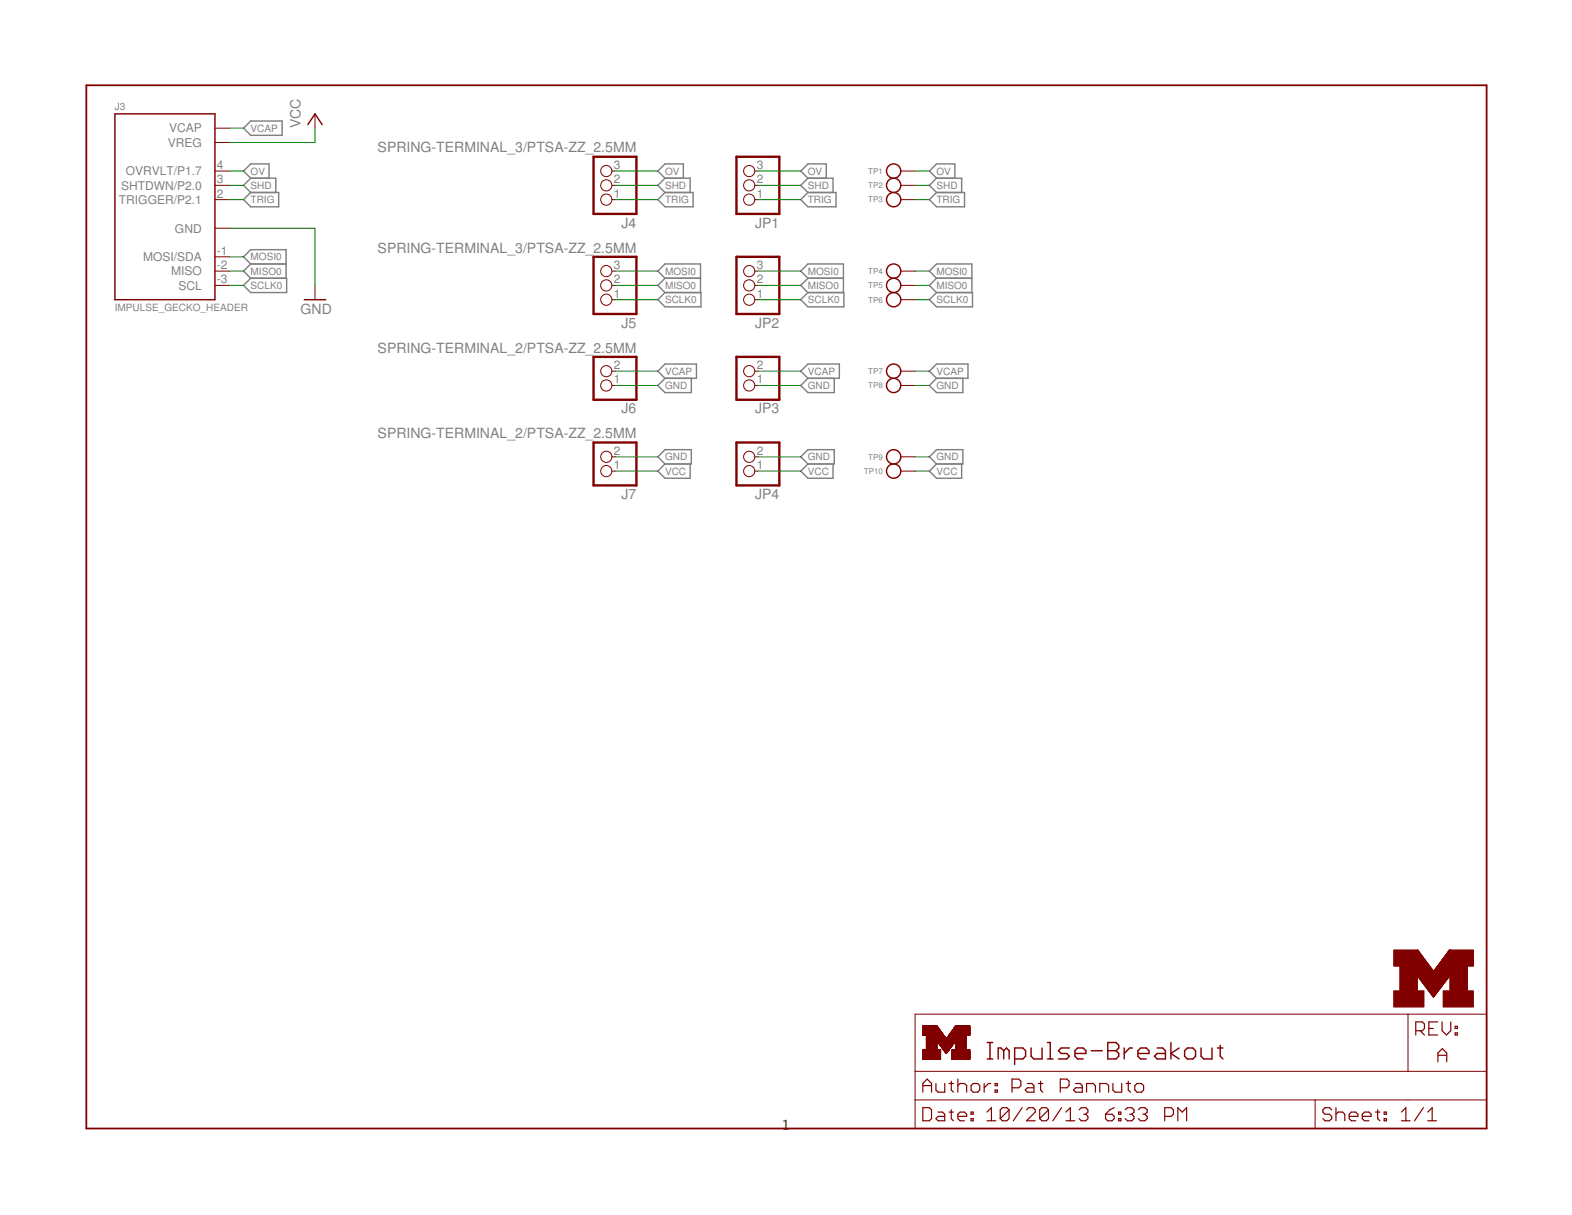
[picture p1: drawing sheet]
<svg xmlns="http://www.w3.org/2000/svg" width="279mm" height="216mm" viewBox="0 0 279 216" stroke-linecap="round" stroke-linejoin="round" font-family="sans-serif">
<g fill="none" stroke="#808080" stroke-width=".25">
<path d="M43.3 22.8l1.3-1.3h5.5v2.5h-5.5zM44.6 31.7l-1.3 1.2 1.3 1.3M44.6 31.7h4.4v2.5M44.6 34.2h4.9v2.5h-4.9l-1.3-1.2zM44.6 31.7l-1.3-1.3 1.3-1.3h3.2v2.6M118.2 31.7h4.5v2.5M118.2 34.2h5v2.5h-5l-1.3-1.2zM118.2 31.7l-1.3 1.2 1.3 1.3M118.2 31.7l-1.3-1.3 1.3-1.3h3.3v2.6M143.6 31.7h4.5v2.5M143.6 34.2h5v2.5h-5l-1.3-1.2zM143.6 31.7l-1.3 1.2 1.3 1.3"/>
<path d="M143.6 31.7l-1.3-1.3 1.3-1.3h3.3v2.6M166.5 31.7l-1.3 1.2 1.3 1.3M166.5 31.7h4.4v2.5M166.5 34.2h4.9v2.5h-4.9l-1.3-1.2zM166.5 31.7l-1.3-1.3 1.3-1.3h3.2v2.6M44.6 46.9l-1.3-1.3 1.3-1.2h6.2v5M44.6 46.9h6.2M44.6 49.4h6.3v2.6h-6.3l-1.3-1.3zM44.6 46.9l-1.3 1.3 1.3 1.2M118.2 49.4l-1.3-1.2 1.3-1.3h6.3v5.1M118.2 49.4h6.3M118.2 49.4l-1.3 1.3 1.3 1.3"/>
<path d="M118.2 52h6.4v2.5h-6.4l-1.3-1.2zM143.6 49.4l-1.3-1.2 1.3-1.3h6.3v5.1M143.6 49.4h6.3M143.6 52h6.4v2.5h-6.4l-1.3-1.2zM143.6 49.4l-1.3 1.3 1.3 1.3M166.5 49.4l-1.3-1.2 1.3-1.3h6.2v5.1M166.5 49.4h6.2M166.5 52h6.3v2.5h-6.3l-1.3-1.2zM166.5 49.4l-1.3 1.3 1.3 1.3M116.9 66l1.3-1.3h5.6v2.5h-5.6zM118.2 67.2l-1.3 1.3 1.3 1.3h4.7v-2.6M142.3 66l1.3-1.3h5.6v2.5h-5.6z"/>
<path d="M143.6 67.2l-1.3 1.3 1.3 1.3h4.7v-2.6M165.2 66l1.3-1.3h5.5v2.5h-5.5zM166.5 67.2l-1.3 1.3 1.3 1.3h4.6v-2.6M116.9 81.2l1.3-1.3h4.7v2.5h-4.7zM118.2 82.4l-1.3 1.3 1.3 1.3h4.5v-2.6M142.3 81.2l1.3-1.3h4.7v2.5h-4.7zM143.6 82.4l-1.3 1.3 1.3 1.3h4.5v-2.6M165.2 81.2l1.3-1.3h4.6v2.5h-4.6zM166.5 82.4l-1.3 1.3 1.3 1.3h4.4v-2.6"/>
</g>
<g fill="none" stroke="#800000" stroke-width=".25">
<path d="M20.4 20.2h17.8v33.1h-17.8zM54.7 22.1l1.3-1.9 1.3 1.9M54.1 53.3h3.8M175.5 188.2h.9M175.5 185.3h.9M176 185.3v2.9M178.4 186.7l-.5-.5h-.5v2M178.4 186.7v1.5M178.4 186.7l.5-.5 .5 .5v1.5M180.3 188.2h1.5l.5-.5v-1l-.5-.5h-1.5v2.9M183.3 186.2v1.5l.4 .5h1.5v-2M186.2 188.2h1"/>
<path d="M186.2 185.3h.5v2.9M190.1 186.2h-1.5l-.5 .5 .5 .5h1l.5 .5-.5 .5h-1.5M191.1 187.2h1.9v-.5l-.5-.5h-1l-.4 .5v1l.4 .5h1M194 186.7h1.9M196.9 185.3h1.5l.4 .4v.5l-.4 .5 .4 .5v.5l-.4 .5h-1.5zM196.9 186.7h1.5M199.8 186.2v2M201.3 186.2h-.5l-1 1M202.2 187.2h2v-.5l-.5-.5h-1l-.5 .5v1l.5 .5h1M205.7 186.2h1l.4 .5v1.5h-1.4l-.5-.5 .5-.5h1.4M208.1 185.3v2.9M209.6 186.2l-1.5 1 1.5 1"/>
<path d="M210.5 186.7l.5-.5h1l.5 .5v1l-.5 .5h-1l-.5-.5zM213.5 186.2v1.5l.5 .5h1.4v-2M216.4 186.2h1M216.9 185.7v2l.5 .5"/>
<circle cx="158.8" cy="30.4" r="1.27"/>
<circle cx="158.8" cy="35.5" r="1.27"/>
<circle cx="158.8" cy="32.9" r="1.27"/>
<circle cx="158.8" cy="50.7" r="1.27"/>
<circle cx="158.8" cy="48.2" r="1.27"/>
<circle cx="158.8" cy="53.3" r="1.27"/>
<circle cx="158.8" cy="68.5" r="1.27"/>
<circle cx="158.8" cy="66" r="1.27"/>
<circle cx="158.8" cy="83.7" r="1.27"/>
<circle cx="158.8" cy="81.2" r="1.27"/>
</g>
<g fill="none" stroke="#800000" stroke-width=".18">
<path d="M38.2 22.8h2.5M38.2 25.3h2.5M38.2 30.4h2.5M38.2 32.9h2.5M38.2 35.5h2.5M56 20.2v2.6M108.8 30.4h.5M108.8 32.9h.5M108.8 35.5h.5M134.2 30.4h.5M134.2 32.9h.5M134.2 35.5h.5"/>
<path d="M160.1 30.4h2.5M160.1 32.9h2.5M160.1 35.5h2.5M38.2 40.6h2.5M38.2 45.6h2.5M38.2 48.2h2.5M38.2 50.7h2.5M56 50.7v2.6M108.8 48.2h.5M108.8 50.7h.5M108.8 53.3h.5M134.2 48.2h.5"/>
<path d="M134.2 50.7h.5M134.2 53.3h.5M160.1 48.2h2.5M160.1 50.7h2.5M160.1 53.3h2.5M108.8 66h.5M108.8 68.5h.5M134.2 66h.5M134.2 68.5h.5M160.1 66h2.5M160.1 68.5h2.5M108.8 81.2h.5"/>
<path d="M108.8 83.7h.5M134.2 81.2h.5M134.2 83.7h.5M160.1 81.2h2.5M160.1 83.7h2.5M251.9 173.4l2.9 3.8M251.9 173.3h5.9M251.9 173.2h5.9M251.9 173.1h5.9M251.9 173h5.9M251.9 172.9h5.9M251.9 172.8h5.9"/>
<path d="M251.9 172.7h5.9M251.9 172.6h5.9M251.9 172.5l2.8 .1M251.9 172.5h2.8M251.9 172.4l2.8 .1M251.9 172.4h2.7M251.9 172.3l2.7 .1M251.9 172.3h2.7M251.9 172.3h2.6M251.9 172.2h2.6M251.9 172.1h2.5M251.9 172l2.5 .1"/>
<path d="M251.9 168.8l2.9 3.8 2.8-3.8h.2v4.6h-5.9zM251.9 173.4h5.7M251.9 172h2.4M251.9 171.9l2.4 .1M251.9 171.9h2.4M251.9 171.9h2.3M251.9 171.8h2.3M251.9 171.7h2.2M251.9 171.6l2.2 .1M251.9 171.6h2.1M251.9 171.5h2.1M251.9 171.4l2.1 .1"/>
<path d="M251.9 171.4h2M251.9 171.3h2M251.9 171.3h1.9M251.9 171.2h1.9M251.9 171.2h1.8M251.9 171.1h1.8M251.9 171h1.7M251.9 170.9h1.7M251.9 170.9h1.6M251.9 170.8h1.6M251.9 170.8h1.5M251.9 170.7h1.5"/>
<path d="M251.9 170.6h1.4M251.9 170.5h1.4M251.9 170.5h1.3M251.9 170.4l1.3 .1M251.9 170.4h1.3M251.9 170.4h1.2M251.9 170.3h1.2M251.9 170.2h1.1M251.9 170.1h1.1M251.9 170.1h1M251.9 170l1 .1M251.9 170h1"/>
<path d="M251.9 169.9h.9M251.9 169.8h.8M251.9 169.7l.8 .1M251.9 169.7h.7M251.9 169.6l.7 .1M251.9 169.6h.7M251.9 169.5l.6 .1M251.9 169.5h.6M251.9 169.4h.6M251.9 169.4h.5M251.9 169.3h.4M251.9 169.2l.4 .1"/>
<path d="M251.9 169.2h.4M251.9 169.1l.3 .1M251.9 169.1h.3M251.9 169h.2M251.9 168.9h.2M251.9 168.8l.1 .1M252 173.5h5.6M252.1 173.6h5.4M252.1 173.7h5.4M252.2 173.7h5.2M252.2 173.8h5.2M252.2 173.8h5.1"/>
<path d="M252.3 173.9h5M252.3 173.9h4.9M252.4 174.1h4.8M252.5 174.1h4.6M252.5 174.2h4.6M252.6 174.3h4.4M252.6 174.3h4.3M252.7 174.4h4.2M252.8 174.5h4M252.8 174.6h4M252.9 174.7h3.8M252.9 174.8h3.7"/>
<path d="M253 174.8h3.6M253 174.9h3.5M253.1 174.9h3.4M253.1 175h3.3M253.2 175.1h3.2M253.2 175.1h3.1M253.3 175.2h3M253.3 175.3h2.9M253.4 175.3h2.8M253.4 175.4h2.8M253.4 175.4h2.7M253.5 175.5h2.6"/>
<path d="M253.6 175.6h2.4M253.6 175.6h2.3M253.7 175.7h2.2M253.7 175.8h2.2M253.7 175.8h2.1M253.8 175.9h2M253.9 176h1.8M253.9 176.1h1.7M254 176.1h1.6M254 176.2h1.5M254.1 176.3h1.4M254.1 176.3h1.3"/>
<path d="M254.2 176.4h1.2M254.2 176.5h1.1M254.3 176.5h1M254.3 176.6h.9M254.4 176.7h.7M254.5 176.8h.6M254.5 176.8h.5M254.6 176.9h.4M254.6 177h.4M254.6 177h.3M254.7 177.1h.2M254.7 177.1h.1"/>
<path d="M254.8 177.2h.1M254.8 172.6h3M254.9 172.5h2.9M255 172.4h2.8M255 172.3h2.8M255.1 172.3h2.7M255.1 172.2h2.7M255.2 172.1h2.6M255.2 176.7h-.8M255.2 172h2.6M255.3 172h2.5M255.3 171.9h2.5"/>
<path d="M255.4 171.9h2.4M255.4 171.8h2.4M255.5 171.7h2.3M255.5 171.6h2.3M255.6 171.6h2.2M255.6 171.5h2.2M255.7 171.5h2.1M255.7 171.4h2.1M255.7 176h-1.8M255.7 171.3h2.1M255.8 171.3h2M255.8 171.2h2"/>
<path d="M255.9 171.2h1.9M255.9 171.1h1.9M256 171h1.8M256 170.9h1.8M256.1 170.9h1.7M256.1 175.5h-2.6M256.1 170.8h1.7M256.2 170.8h1.6M256.2 170.7h1.6M256.3 170.6h1.5M256.3 170.5h1.5M256.4 170.5h1.4"/>
<path d="M256.4 170.4h1.4M256.5 175h-3.4M256.5 170.4h1.3M256.5 170.3h1.3M256.6 170.2h1.2M256.7 170.1h1.1M256.7 170h1.1M256.8 169.9h1M256.8 174.5h-4M256.9 169.8h.9M257 169.7h.8M257 174.2h-4.4"/>
<path d="M257 169.6h.8M257.1 169.5h.7M257.2 169.4h.6M257.2 174h-4.8M257.2 169.3h.6M257.3 169.3h.5M257.3 169.2h.5M257.4 169.1h.4M257.5 169h.3M257.5 168.9h.3M257.6 168.9h.2M257.7 173.4l-2.9 3.8"/>
<path d="M162.6 180.2h101.6v20.3h-101.6zM162.6 195.5h101.6M162.6 190.4h101.6M164 188.2h3.2M164 188.1h3.2M164 188h3.2M164 187.9h3.2M164 187.8h3.2M164 187.7h3.2M164 187.6h3.2M164 187.5h3.2M164 187.4h3.2"/>
<path d="M164 187.3h3.2M164 187.2h3.2M164 187.1h3.2M164 187h3.2M164 186.9h3.2M164 186.8h3.2M164 186.7h3.2M164 186.6h3.2M164 183.9l3.7 .1M164 183.9h3.7M164 183.8h3.6M164 183.7h3.6"/>
<path d="M164 183.7h3.5M164 183.6l3.5 .1M164 183.6h3.5M164 183.5l3.4 .1M164 183.5h3.4M164 183.4h3.3M164 183.3h3.3M164 183.2l3.2 .1M164 183.2h3.2M164 183.1h3.1M164 183l3.1 .1M164 183h3.1"/>
<path d="M164 183h3M164 182.9h3M164 182.8l2.9 .1M164 182.8h2.9M164 182.7h2.9M164 182.6l2.8 .1M164 182.6h2.8M164 182.5h2.7M164 182.4l2.6 .1M164 182.4h2.6M164 182.3h2.5M164 188.3h.7"/>
<path d="M164.6 186.5h1.9M164.6 186.4h1.9M164.6 184h3.2M164.7 186.4h1.8M164.7 186.3h1.8M164.7 186.2h1.8M164.7 186.1h1.8M164.7 186h1.8M164.7 185.9h1.8M164.7 185.8h1.8M164.7 185.7h1.8M164.7 185.6h1.8"/>
<path d="M164.7 185.5h1.8M164.7 185.4h1.8M164.7 185.3h1.8M164.7 185.2h1.8M164.7 185.1h1.8M164.7 185h5.1M164.7 185h7M164.7 184.9h7M164.7 184.8h7M164.7 184.7h7M164.7 184.6h7M164.7 184.5l3.5 .1"/>
<path d="M164.7 184.5h3.4M164.7 184.4h3.4M164.7 184.3h3.3M164.7 184.2h3.2M164.7 184.1h3.2M164.7 184l3.1 .1M166.6 185.1h3.2M166.7 185.1h3M166.7 185.2h3M166.8 185.3h2.8M166.8 185.4h2.8M166.9 185.4h2.6"/>
<path d="M166.9 185.5h2.6M167 185.6h2.4M167 185.7h2.3M167.1 185.7h2.2M167.1 185.8h2.2M167.2 186.6l-3.2 .1M167.2 185.9h2M167.2 185.9h1.9M167.3 186h1.8M167.3 186.1h1.7M167.4 186.1h1.6M167.4 186.2h1.6"/>
<path d="M167.5 186.2h1.4M167.5 186.4h1.3M167.6 186.4h1.2M167.7 186.5h1M167.7 186.6h1M167.7 186.6h.9M167.8 186.7h.8M167.8 186.8h.7M167.9 186.8h.6M167.9 186.9h.6M168 186.9h.4M168 187h.4"/>
<path d="M168 187h.3M168.1 187.1h.2M168.1 187.2h.1M168.2 184.5h3.5M168.3 184.5h3.4M168.3 187.1h-.2M168.3 184.4h3.4M168.4 184.4h3.3M168.4 187h-.4M168.4 184.3h3.3M168.5 184.2h3.2M168.5 184.1h3.2"/>
<path d="M168.6 184.1h3.1M168.7 184h3.7M168.7 183.9h3.7M168.7 186.5h-1.1M168.7 183.8h3.7M168.8 183.8h3.6M168.8 183.7h3.6M168.9 186.3h-1.4M168.9 183.7h3.5M168.9 183.6h3.5M169 183.5h3.4M169 183.4h3.4"/>
<path d="M169.1 183.4h3.3M169.1 183.3h3.3M169.2 183.3h3.2M169.2 183.2h3.2M169.2 188.2h3.2M169.2 188.1h3.2M169.2 188h3.2M169.2 187.9h3.2M169.2 187.8h3.2M169.2 187.7h3.2M169.2 187.6h3.2M169.2 187.5h3.2"/>
<path d="M169.2 187.4h3.2M169.2 187.3h3.2M169.2 187.2h3.2M169.2 187.1h3.2M169.2 187h3.2M169.2 186.9h3.2M169.2 186.8h3.2M169.2 186.7h3.2M169.2 186.6h3.2M169.2 185.8h-2M169.2 183.1h3.2M169.3 183.1h3.1"/>
<path d="M169.3 183h3.1M169.4 183h3M169.4 182.9h3M169.4 185.5l-2.4 .1M169.5 182.8h2.9M169.5 185.5h-2.6M169.5 182.7h2.9M169.6 182.7h2.8M169.6 185.3h-2.8M169.6 182.6h2.8M169.7 182.6h2.7M169.7 182.5h2.7"/>
<path d="M169.8 182.4h2.6M169.8 185l-3.2 .1M169.8 182.3h2.6M169.9 182.3h2.5M169.9 186.5h1.8M169.9 186.4h1.8M169.9 186.3h1.8M169.9 186.2h1.8M169.9 186.1h1.8M169.9 186h1.8M169.9 185.9h1.8M169.9 185.8h1.8"/>
<path d="M169.9 185.7h1.8M169.9 185.6h1.8M169.9 185.5h1.8M169.9 185.4h1.8M169.9 185.3h1.8M169.9 185.2h1.8M169.9 185.1h1.8M169.9 185h1.8M171.7 186.5l-1.8 .1M171.7 184.9h-7M171.8 184h-3.2M233.7 195.5v5"/>
<path d="M250.3 180.2v10.2"/>
<circle cx="107.8" cy="35.5" r=".99"/>
<circle cx="107.8" cy="32.9" r=".99"/>
<circle cx="107.8" cy="30.4" r=".99"/>
<circle cx="133.2" cy="32.9" r=".99"/>
<circle cx="133.2" cy="30.4" r=".99"/>
<circle cx="133.2" cy="35.5" r=".99"/>
<circle cx="107.8" cy="48.2" r=".99"/>
<circle cx="107.8" cy="50.7" r=".99"/>
<circle cx="107.8" cy="53.3" r=".99"/>
<circle cx="133.2" cy="50.7" r=".99"/>
<circle cx="133.2" cy="53.3" r=".99"/>
<circle cx="133.2" cy="48.2" r=".99"/>
<circle cx="107.8" cy="68.5" r=".99"/>
<circle cx="107.8" cy="66" r=".99"/>
<circle cx="133.2" cy="68.5" r=".99"/>
<circle cx="133.2" cy="66" r=".99"/>
<circle cx="107.8" cy="81.2" r=".99"/>
<circle cx="107.8" cy="83.7" r=".99"/>
<circle cx="133.2" cy="83.7" r=".99"/>
<circle cx="133.2" cy="81.2" r=".99"/>
</g>
<g fill="#800000" stroke="#800000" stroke-width=".18">
<path d="M247.7 168.8h4.3v2.9h-4.3z"/>
<path d="M248.8 171.7h3.1v4.3h-3.1z"/>
<path d="M247.7 176.1h5.4v2.8h-5.4z"/>
<path d="M256.5 176.1h5.4v2.8h-5.4z"/>
<path d="M257.7 171.7h3.1v4.3h-3.1z"/>
<path d="M257.6 168.8h4.3v2.9h-4.3z"/>
</g>
<path d="M15.3 15.2h248.9v185.3h-248.9z" fill="none" stroke="#800000" stroke-width=".32"/>
<g fill="none" stroke="#800000" stroke-width=".21">
<path d="M164 194.1v-1.6l.8-.8 .8 .8v1.6M164 196.8h1.2l.4 .4v1.6l-.4 .4h-1.2zM164 192.9h1.6M166.3 192.5v1.2l.4 .4h1.2v-1.6M166.7 197.6h.8l.4 .4v1.2h-1.2l-.4-.4 .4-.4h1.2M168.7 197.6h.8M168.7 192.5h.8M169.1 192.1v1.6l.4 .4M169.1 197.2v1.6l.4 .4M170.2 198.4h1.6v-.4l-.4-.4h-.8l-.4 .4v.8l.4 .4h.8M170.2 191.7v2.4M170.2 192.9l.4-.4h.8l.4 .4v1.2"/>
<path d="M172.6 198.8h.4v.4h-.4zM172.6 197.6h.4v.4h-.4zM173 192.5h.8l.3 .4v.8l-.3 .4h-.8l-.4-.4v-.8zM174.9 192.5v1.6M175.4 199.2h1.6M175.4 197.6l.8-.8v2.4M176.1 192.5h-.4l-.8 .8M176.9 192.5h.4v.4h-.4zM176.9 193.7h.4v.4h-.4zM179.3 197.2v1.6l-.4 .4h-.7l-.4-.4M179.3 197.2l-.4-.4h-.7l-.4 .4v1.6M179.3 197.2l-1.5 1.6"/>
<path d="M179.9 193.3h1.2l.3-.4v-.8l-.3-.4h-1.2v2.4M181.7 196.8l-1.6 2.4M182.5 197.2l.3-.4h.8l.4 .4v.4l-1.5 1.6h1.5M182.6 192.5h.8l.4 .4v1.2h-1.2l-.4-.4 .4-.4h1.2M184.6 192.5h.7M185 192.1v1.6l.3 .4M186.4 197.2v1.6l-.4 .4h-.8l-.4-.4M186.4 197.2l-.4-.4h-.8l-.4 .4v1.6M186.4 197.2l-1.6 1.6M188.4 193.3h1.2l.4-.4v-.8l-.4-.4h-1.2v2.4M188.7 196.8l-1.6 2.4M189.5 199.2h1.5"/>
<path d="M189.5 197.6l.7-.8v2.4M191.2 192.5h.8l.4 .4v1.2h-1.2l-.4-.4 .4-.4h1.2M191.8 197.2l.4-.4h.8l.4 .4v.4l-.4 .4M192.6 198h.4M193 198l.4 .4v.4l-.4 .4h-.8l-.4-.4M193.1 194.1v-1.6h1.2l.4 .4v1.2M195.5 194.1v-1.6h1.1l.4 .4v1.2M196.5 198h1.2l.3 .4v.4l-.3 .4h-.8l-.4-.4zM197.8 192.5v1.2l.4 .4h1.2v-1.6M198 196.8l-.7 .4-.8 .8M198.8 198.8h.4v.4h-.4zM198.8 197.6h.4v.4h-.4z"/>
<path d="M200 197.2l.4-.4h.8l.3 .4v.4l-.3 .4M200.2 192.5h.7M200.5 192.1v1.6l.4 .4M200.8 198h.4M201.2 198l.3 .4v.4l-.3 .4h-.8l-.4-.4M201.7 192.9l.4-.4h.8l.4 .4v.8l-.4 .4h-.8l-.4-.4zM202.3 197.2l.4-.4h.8l.4 .4v.4l-.4 .4M203.1 198h.4M203.5 198l.4 .4v.4l-.4 .4h-.8l-.4-.4M207 198.4h1.2l.4-.4v-.8l-.4-.4h-1.2v2.4M209.3 199.2v-2.4l.8 .8 .8-.8v2.4M236.7 197.2l-.4-.4h-.8l-.4 .4v.4l.4 .4h.8l.4 .4v.4l-.4 .4h-.8l-.4-.4"/>
<path d="M237.4 198l.4-.4h.8l.4 .4v1.2M237.4 196.8v2.4M239.8 198.4h1.5v-.4l-.3-.4h-.8l-.4 .4v.8l.4 .4h.8M242.1 198.4h1.6v-.4l-.4-.4h-.8l-.4 .4v.8l.4 .4h.8M244.5 197.6h.8M244.9 197.2v1.6l.4 .4M246 198.8h.4v.4h-.4zM246 197.6h.4v.4h-.4zM249.1 199.2h1.5M249.1 197.6l.8-.8v2.4M251.6 183.2h1.2l.4-.4v-.8l-.4-.4h-1.2v2.3M252.4 183.2l.8 .7"/>
<path d="M253 196.8l-1.6 2.4M253.8 199.2h1.5M253.8 197.6l.8-.8v2.4M254 182.8h.7M255.5 181.6h-1.5v2.3h1.5M255.6 188.7v-1.6l.7-.7 .8 .7v1.6M255.6 187.5h1.5M256.3 181.6v1.6l.8 .7 .8-.7v-1.6M258.6 183.5h.4v.4h-.4zM258.6 182.4h.4v.4h-.4z"/>
</g>
<path d="M105.5 27.9h7.6v10.1h-7.6zM130.9 27.9h7.6v10.1h-7.6zM105.5 45.6h7.6v10.2h-7.6zM130.9 45.6h7.6v10.2h-7.6zM105.5 63.4h7.6v7.6h-7.6zM105.5 78.6h7.6v7.7h-7.6zM130.9 63.4h7.6v7.6h-7.6zM130.9 78.6h7.6v7.7h-7.6z" fill="none" stroke="#800000" stroke-width=".42"/>
<g fill="none" stroke="#008000" stroke-width=".18">
<path d="M40.7 22.8h2.6M40.7 32.9h2.6M40.7 35.5h2.6M40.7 30.4h2.6M56 22.8v2.5h-15.3M109.3 32.9h7.6M109.3 35.5h7.6M109.3 30.4h7.6M134.7 32.9h7.6M134.7 35.5h7.6M134.7 30.4h7.6M162.6 32.9h2.6"/>
<path d="M162.6 35.5h2.6M162.6 30.4h2.6M40.7 40.6h15.3v10.1M40.7 45.6h2.6M40.7 48.2h2.6M40.7 50.7h2.6M109.3 48.2h7.6M109.3 50.7h7.6M109.3 53.3h7.6M134.7 48.2h7.6M134.7 50.7h7.6M134.7 53.3h7.6"/>
<path d="M162.6 48.2h2.6M162.6 50.7h2.6M162.6 53.3h2.6M109.3 68.5h7.6M109.3 66h7.6M134.7 68.5h7.6M134.7 66h7.6M162.6 68.5h2.6M162.6 66h2.6M109.3 81.2h7.6M109.3 83.7h7.6M134.7 81.2h7.6"/>
<path d="M134.7 83.7h7.6M162.6 81.2h2.6M162.6 83.7h2.6"/>
</g>
<text font-size="2.7" x="139" y="200.9">1</text>
<g font-size="2.5" fill="#808080">
<text x="53.4" y="22.8" transform="rotate(-90 53.4 22.8)">VCC</text>
<text x="67.1" y="27.1">SPRING-TERMINAL_3/PTSA-ZZ_2.5MM</text>
<text x="110.5" y="40.4">J4</text>
<text x="134.2" y="40.4">JP1</text>
<text x="67.1" y="44.9">SPRING-TERMINAL_3/PTSA-ZZ_2.5MM</text>
<text x="53.4" y="55.8">GND</text>
<text x="110.5" y="58.2">J5</text>
<text x="134.2" y="58.2">JP2</text>
<text x="67.1" y="62.6">SPRING-TERMINAL_2/PTSA-ZZ_2.5MM</text>
<text x="67.1" y="77.9">SPRING-TERMINAL_2/PTSA-ZZ_2.5MM</text>
<text x="110.5" y="73.4">J6</text>
<text x="134.2" y="73.4">JP3</text>
<text x="110.5" y="88.7">J7</text>
<text x="134.2" y="88.7">JP4</text>
</g>
<g font-size="2.1" fill="#808080">
<text x="30.1" y="23.5">VCAP</text>
<text x="29.8" y="26.1">VREG</text>
<text x="21.5" y="33.7">SHTDWN/P2.0</text>
<text x="22.3" y="31.2">OVRVLT/P1.7</text>
<text x="38.6" y="30">4</text>
<text x="38.6" y="32.6">3</text>
<text x="38.6" y="35.1">2</text>
<text x="109.1" y="35.1">1</text>
<text x="109.1" y="32.6">2</text>
<text x="109.1" y="30">3</text>
<text x="134.5" y="35.1">1</text>
<text x="134.5" y="32.6">2</text>
<text x="134.5" y="30">3</text>
<text x="21.1" y="36.2">TRIGGER/P2.1</text>
<text x="31.1" y="41.3">GND</text>
<text x="25.4" y="46.4">MOSI/SDA</text>
<text x="38.6" y="45.3">-1</text>
<text x="38.6" y="47.8">-2</text>
<text x="109.1" y="47.8">3</text>
<text x="134.5" y="47.8">3</text>
<text x="30.4" y="48.9">MISO</text>
<text x="31.7" y="51.5">SCL</text>
<text x="38.6" y="50.4">-3</text>
<text x="109.1" y="52.9">1</text>
<text x="109.1" y="50.4">2</text>
<text x="134.5" y="52.9">1</text>
<text x="134.5" y="50.4">2</text>
<text x="109.1" y="65.6">2</text>
<text x="134.5" y="65.6">2</text>
<text x="109.1" y="68.1">1</text>
<text x="134.5" y="68.1">1</text>
<text x="109.1" y="83.4">1</text>
<text x="109.1" y="80.8">2</text>
<text x="134.5" y="83.4">1</text>
<text x="134.5" y="80.8">2</text>
</g>
<g font-size="1.8" fill="#808080">
<text x="20.4" y="19.5">J3</text>
<text x="44.6" y="23.4">VCAP</text>
<text x="44.6" y="33.6">SHD</text>
<text x="44.6" y="31">OV</text>
<text x="118.2" y="33.6">SHD</text>
<text x="118.2" y="31">OV</text>
<text x="143.6" y="33.6">SHD</text>
<text x="143.6" y="31">OV</text>
<text x="166.4" y="33.6">SHD</text>
<text x="166.4" y="31">OV</text>
<text x="44.6" y="36.1">TRIG</text>
<text x="118.2" y="36.1">TRIG</text>
<text x="143.6" y="36.1">TRIG</text>
<text x="166.4" y="36.1">TRIG</text>
<text x="44.6" y="46.3">MOSI0</text>
<text x="44.6" y="48.8">MISO0</text>
<text x="44.6" y="51.3">SCLK0</text>
<text x="118.2" y="48.8">MOSI0</text>
<text x="118.2" y="51.3">MISO0</text>
<text x="118.2" y="53.9">SCLK0</text>
<text x="143.6" y="48.8">MOSI0</text>
<text x="143.6" y="51.3">MISO0</text>
<text x="143.6" y="53.9">SCLK0</text>
<text x="166.4" y="48.8">MOSI0</text>
<text x="166.4" y="51.3">MISO0</text>
<text x="166.4" y="53.9">SCLK0</text>
<text x="20.4" y="55.3">IMPULSE_GECKO_HEADER</text>
<text x="118.2" y="69.1">GND</text>
<text x="118.2" y="66.6">VCAP</text>
<text x="143.6" y="69.1">GND</text>
<text x="143.6" y="66.6">VCAP</text>
<text x="166.4" y="69.1">GND</text>
<text x="166.4" y="66.6">VCAP</text>
<text x="118.2" y="81.8">GND</text>
<text x="143.6" y="81.8">GND</text>
<text x="166.4" y="81.8">GND</text>
<text x="118.2" y="84.4">VCC</text>
<text x="143.6" y="84.4">VCC</text>
<text x="166.4" y="84.4">VCC</text>
</g>
<g font-size="1.4" fill="#808080">
<text x="154.3" y="30.9">TP1</text>
<text x="154.3" y="33.4">TP2</text>
<text x="154.3" y="36">TP3</text>
<text x="154.3" y="48.7">TP4</text>
<text x="154.3" y="51.2">TP5</text>
<text x="154.3" y="53.8">TP6</text>
<text x="154.3" y="66.5">TP7</text>
<text x="154.3" y="69">TP8</text>
<text x="154.3" y="81.7">TP9</text>
<text x="153.5" y="84.2">TP10</text>
</g>
</svg>
